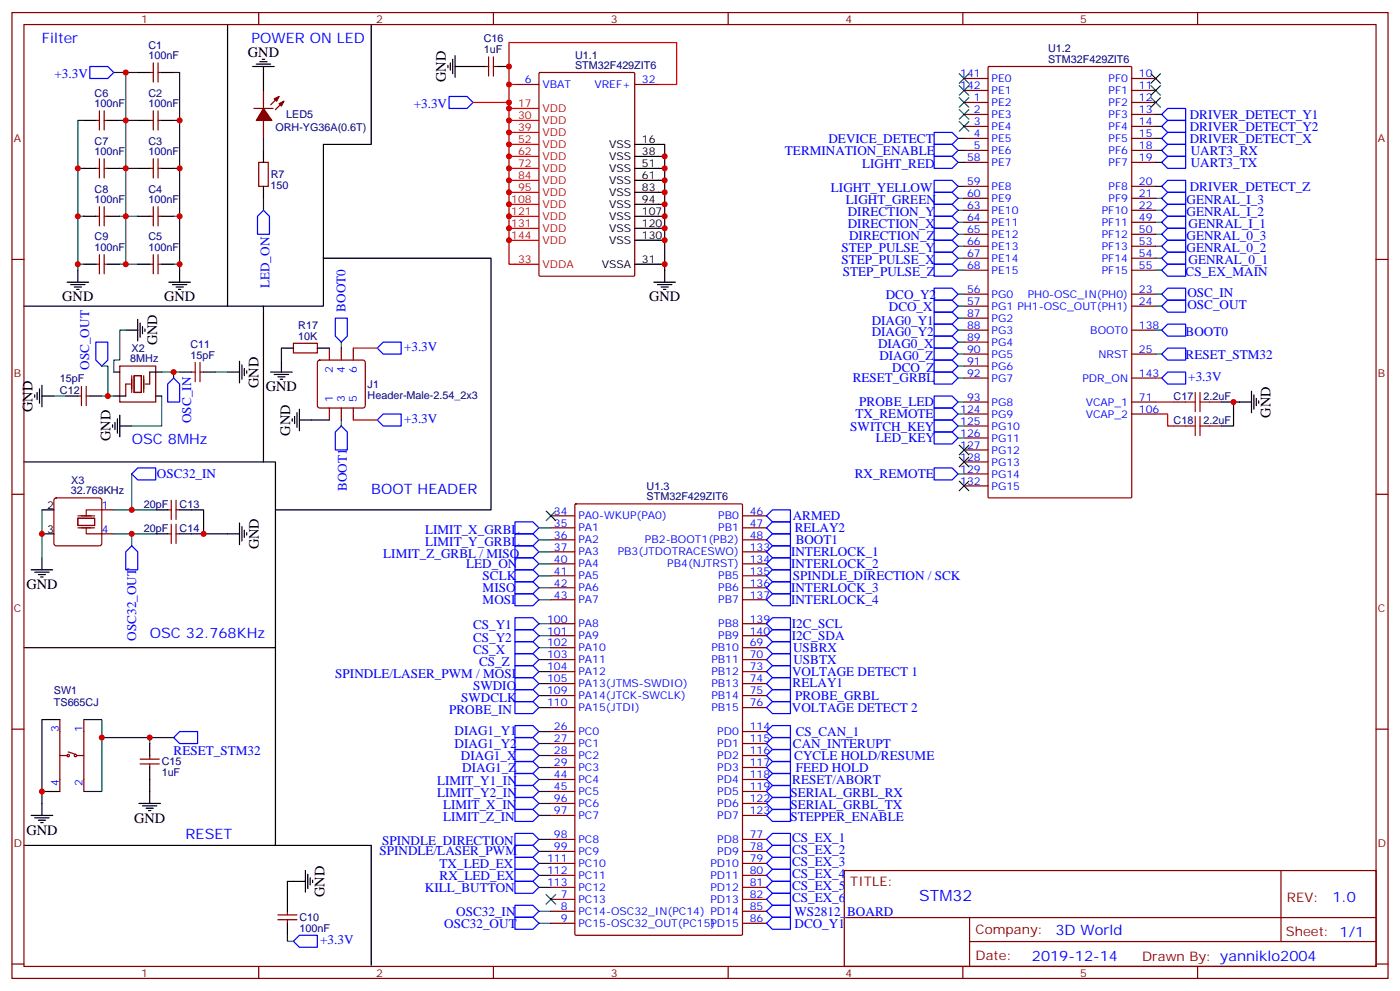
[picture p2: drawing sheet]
<svg xmlns="http://www.w3.org/2000/svg" width="412mm" height="292mm" viewBox="0 0 412 292" stroke-linecap="round" stroke-linejoin="round" font-family="sans-serif">
<g fill="none" stroke="#000" stroke-width=".35">
<path d="M67 7.2v82.9h-59.9M74.4 19.6h6.4M75.5 18.9h4.2M76.6 18.2h2.1M77.3 17.5h.7M77.6 19.6v7M109.4 7.2v35.3h-14.2v47.6h-17.6M131.9 19.2v.7M132.6 18.5v2.1M133.3 17.5v4.2M134.1 19.6h8.8M134.1 16.4v6.4"/>
<path d="M146.4 19.6h3.5M24.7 35.5h3.5M31.7 35.5h3.6M40.6 21.3h3.5M40.6 35.5h3.5M47.6 21.3h3.6M47.6 35.5h3.6M24.7 49.6h3.5M31.7 49.6h3.6M40.6 49.6h3.5M47.6 49.6h3.6M77.6 44.3v3.5"/>
<path d="M77.6 54.9v3.5M187 42.5h8.8v35.3h-8.8M187 46h8.8M187 49.6h8.8M187 53.1h8.8M187 56.6h8.8M22.9 79.6v3.5M24.7 77.8h3.5M24.7 63.7h3.5M31.7 77.8h3.6M31.7 63.7h3.6M40.6 77.8h3.5"/>
<path d="M40.6 63.7h3.5M47.6 77.8h3.6M47.6 63.7h3.6M52.9 79.6v3.5M95.2 76h49.4v74.1h-63.5M187 60.1h8.8M187 63.7h8.8M187 67.2h8.8M187 70.7h8.8M195.8 77.8v5.3M19.8 83.1h6.3M20.8 83.8h4.2"/>
<path d="M21.9 84.5h2.1M22.6 85.2h.7M37 97.2h3.6M40.6 94v6.4M41.3 95.1v4.2M42 96.1v2.1M42.7 96.8v.7M49.7 83.1h6.4M50.8 83.8h4.2M51.9 84.5h2.1M52.6 85.2h.7M67 90.1h10.6v45.9h-70.5"/>
<path d="M192.6 83.1h6.4M193.7 83.8h4.2M194.7 84.5h2.1M195.4 85.2h.7M10.2 116.2v.7M10.9 115.5v2.2M11.6 114.5v4.2M12.3 116.6h3.6M12.3 113.4v6.4M19.4 116.6h3.5M26.5 116.6h3.5M33.5 116.6h3.5"/>
<path d="M33.5 109.5h1.8M44.1 109.5h3.5M45.9 116.6h1.7M52.9 109.5h3.5M60 109.5h3.5M67 109.5h3.6M70.6 106.4v6.3M71.3 107.4v4.3M72 108.5v2.1M72.7 109.2v.7M79.7 109.5h6.4M80.8 110.2h4.2"/>
<path d="M81.8 110.9h2.2M82.5 111.7h.8M82.9 102.5h3.5M82.9 106v3.5M93.5 102.5h3.5M359.8 118.4h8.9M363.4 118.4v7h-3.6M368.7 115.2v6.3M369.4 116.2v4.3M370.1 117.3v2.1M370.8 118v.7M33.2 125.1v.7"/>
<path d="M33.9 124.4v2.1M34.6 123.3v4.2M35.3 125.4h3.5M35.3 122.2v6.4M77.6 136h3.5v54.7h-74M86.1 123.3v.7M86.8 122.6v2.1M87.5 121.5v4.3M88.2 123.6h8.8M88.2 120.5v6.3M12.3 157.2h3.6M12.3 150.1h3.6"/>
<path d="M45.9 157.2h3.5M45.9 150.1h3.5M52.9 150.1h7.1v7.1h10.6M52.9 157.2h7.1M70.6 154v6.3M71.3 155v4.3M72 156.1v2.1M72.7 156.8v.7M9.2 167.7h6.3M10.2 168.5h4.3M11.3 169.2h2.1M12 169.9h.7"/>
<path d="M12.3 164.2v3.5M81.1 190.7v58.2h-74M17.6 211.8h-5.3v21.2h5.3M44.1 218.9v3.5M12.3 233v7.1M40.9 236.5h6.4M42 237.2h4.2M43 237.9h2.2M43.7 238.7h.7M44.1 226v10.5M9.2 240.1h6.3M10.2 240.8h4.3"/>
<path d="M11.3 241.5h2.1M12 242.2h.7M81.1 248.9h28.3v35.3M90 259.5h-5.3v8.8M90 256.3v6.3M90.7 257.4v4.2M91.4 258.4v2.1M92.1 259.1v.7M84.7 271.8v3.5"/>
</g>
<g fill="none" stroke="#870000" stroke-width=".35">
<path d="M3.5 3.7h405.4v284.3h-405.4zM7.1 7.2h398.2v277.3h-398.2zM45.2 18.5v5.7M46.6 18.5v5.7M76.2 3.7v3.5M142.9 19.6h1M143.9 16.8v5.6M145.3 3.7v3.5M145.3 16.8v5.6M145.3 19.6h1.1M214.5 3.7v3.5M283.6 3.7v3.5"/>
<path d="M291.1 19.8l.3-.2h41.6l.3 .2 .1 126.4-.2 .3-41.8 .1-.3-.2zM352.8 3.7v3.5M28.2 35.5h1.1M29.3 32.6v5.7M30.7 35.5h1M30.7 32.6v5.7M44.1 21.3h1.1M44.1 35.5h1.1M45.2 32.6v5.7M46.6 32.6v5.7M46.6 21.3h1M46.6 35.5h1"/>
<path d="M74.8 31.9h5.6M77.6 26.6v5.3M77.6 35.5v5.2M82.2 28.4l-2.5 2.5M83.6 29.8l-2.5 2.5M151.7 24.9h7M158.8 21.5l.3-.2h27.5l.3 .2 .1 59.5-.2 .3h-27.7l-.3-.2zM187 24.9h7M284 30.2h7M284 33.7h7M284 37.2h7M284 23.1h7"/>
<path d="M284 26.6h7M333.4 30.2h7M333.4 33.7h7M333.4 37.2h7M333.4 23.1h7M333.4 26.6h7M28.2 49.6h1.1M29.3 46.7v5.7M30.7 49.6h1M30.7 46.7v5.7M44.1 49.6h1.1M45.2 46.7v5.7"/>
<path d="M46.6 46.7v5.7M46.6 49.6h1M76.2 47.8h2.8v7.1h-2.8zM284 40.7h7M284 44.3h7M284 47.8h7M284 54.9h7M284 58.4h7M333.4 40.7h7M333.4 44.3h7M333.4 47.8h7M333.4 54.9h7"/>
<path d="M333.4 58.4h7M3.5 76.4h3.6M28.2 63.7h1.1M28.2 77.8h1.1M29.3 60.9v5.6M29.3 75v5.6M30.7 63.7h1M30.7 77.8h1M30.7 60.9v5.6M30.7 75v5.6M44.1 63.7h1.1M44.1 77.8h1.1"/>
<path d="M45.2 60.9v5.6M45.2 75v5.6M46.6 60.9v5.6M46.6 75v5.6M46.6 63.7h1M46.6 77.8h1M284 61.9h7M284 65.4h7M284 69h7M284 72.5h7M284 76h7M284 79.6h7"/>
<path d="M333.4 61.9h7M333.4 65.4h7M333.4 69h7M333.4 72.5h7M333.4 76h7M333.4 79.6h7M405.3 76.4h3.6M284 86.6h7M284 90.1h7M284 93.7h7M284 97.2h7M333.4 86.6h7"/>
<path d="M333.4 90.1h7M333.4 97.2h7M22.9 116.6h1.1M24 113.8v5.6M25.4 113.8v5.6M25.4 116.6h1.1M35.3 107.8h10.6v10.6h-10.6zM38.5 113.1h-1.5v3.5M38.8 110.6v4.9M39.5 110.6h2.1v4.9h-2.1zM42.3 110.6v4.9M44.1 109.5v3.6h-1.4"/>
<path d="M56.4 109.5h1.1M57.5 106.7v5.7M58.9 106.7v5.7M58.9 109.5h1.1M86.4 101.1h7.1v2.8h-7.1zM93.7 106.2l.5-.2h12.7l.5 .2 .2 .5v12.7l-.2 .5-.5 .2h-12.7l-.5-.2-.2-.5v-12.7zM97 102.5v3.5M100.5 102.5v3.5M104.1 102.5v3.5M284 118.4h7M284 100.7h7M284 104.2h7"/>
<path d="M284 107.8h7M284 111.3h7M333.4 118.4h7M333.4 104.2h7M333.4 111.3h7M345.7 118.4h3.5M356.3 118.4h3.5M97 120.1v3.5M100.5 120.1v3.5M104.1 120.1v3.5M284 125.4h7M284 121.9h7"/>
<path d="M284 128.9h7M284 132.5h7M284 136h7M284 139.5h7M333.4 121.9h7M345.7 125.4h3.5M356.3 125.4h3.5M3.5 145.5h3.6M16.1 146.8l.5-.2h12.7l.5 .2 .2 .5v12.7l-.2 .5-.5 .2h-12.7l-.5-.2-.2-.5v-12.7zM30 150.1h3.5M30 157.2h3.5M49.4 150.1h1"/>
<path d="M49.4 157.2h1M50.4 147.3v5.6M50.4 154.3v5.7M51.9 150.1h1M51.9 157.2h1M51.9 147.3v5.6M51.9 154.3v5.7M162.3 151.9h7M162.3 155.4h7M162.3 158.9h7M169.4 148.5l.3-.2h48.7l.3 .2v126.5l-.2 .3h-48.8l-.3-.1zM218.7 151.9h7.1"/>
<path d="M218.7 155.4h7.1M218.7 158.9h7.1M284 143.1h7M405.3 145.5h3.6M162.3 162.5h7M162.3 166h7M162.3 169.5h7M162.3 173h7M162.3 176.6h7M218.7 162.5h7.1M218.7 166h7.1M218.7 169.5h7.1"/>
<path d="M218.7 173h7.1M218.7 176.6h7.1M162.3 190.7h7M162.3 194.2h7M162.3 197.7h7M162.3 183.6h7M162.3 187.1h7M218.7 190.7h7.1M218.7 194.2h7.1M218.7 197.7h7.1M218.7 183.6h7.1M218.7 187.1h7.1"/>
<path d="M3.5 214.7h3.6M17.6 211.8v21.2M24.7 211.8v21.2M162.3 201.3h7M162.3 204.8h7M162.3 208.3h7M162.3 215.4h7M162.3 218.9h7M218.7 201.3h7.1M218.7 204.8h7.1M218.7 208.3h7.1M218.7 215.4h7.1"/>
<path d="M218.7 218.9h7.1M405.3 214.7h3.6M17.6 222.4h2.2M20.1 221.4l2.1 .7M22.6 222.4h2.1M41.3 224.9h5.6M41.3 223.5h5.6M44.1 222.4v1.1M44.1 224.9v1.1M162.3 222.4h7M162.3 226h7M162.3 229.5h7"/>
<path d="M162.3 233h7M162.3 236.5h7M218.7 222.4h7.1M218.7 226h7.1M218.7 229.5h7.1M218.7 233h7.1M218.7 236.5h7.1M162.3 247.1h7M162.3 250.6h7M162.3 254.2h7M162.3 257.7h7M162.3 240.1h7"/>
<path d="M218.7 247.1h7.1M218.7 250.6h7.1M218.7 254.2h7.1M218.7 257.7h7.1M218.7 240.1h7.1M248.7 256.3h156.6v28.2h-156.6zM377.3 256.3v20.9M81.8 270.8h5.7M81.8 269.3h5.7M84.7 268.3v1M84.7 270.8v1M162.3 264.8h7"/>
<path d="M162.3 268.3h7M162.3 271.8h7M162.3 261.2h7M218.7 264.8h7.1M218.7 268.3h7.1M218.7 271.8h7.1M218.7 261.2h7.1M248.7 270.1h156.5M285.6 277.2h119.6M285.6 270.1v14.2M3.5 283.8h3.6M76.2 284.5v3.5"/>
<path d="M145.3 284.5v3.5M214.5 284.5v3.5M283.6 284.5v3.5M352.8 284.5v3.5M405.3 283.8h3.6"/>
<circle cx="20.1" cy="222.4" r=".35"/>
<circle cx="22.2" cy="222.4" r=".35"/>
</g>
<g fill="#870000" stroke="#870000" stroke-width=".35">
<path d="M80.8 29.1l1.4-.7-.7 1.4z"/>
<path d="M82.2 30.5l1.4-.7-.7 1.4z"/>
<path d="M77.6 31.9l2.5 3.6h-4.6z"/>
</g>
<path d="M22.9 152.6h5v2.1h-5zM22.9 151.9h5M22.9 155.4h5M25.4 155.4v1.8h4.6M30 150.1h-4.6v1.8" fill="none" stroke="#870012" stroke-width=".35"/>
<path d="M349.2 118.4h2.9M352.1 115.5v5.7M353.5 118.4h2.8M353.5 115.5v5.7M349.2 125.4h2.9M352.1 122.6v5.6M353.5 122.6v5.6M353.5 125.4h2.8" fill="none" stroke="#a10000" stroke-width=".35"/>
<g fill="none" stroke="#f00" stroke-width=".35">
<path d="M139.3 30.2h10.6M149.9 24.9v-12.4h49.4v12.4h-5.3M149.9 35.5h8.8M149.9 39h8.8M151.7 24.9h-1.8v7M158.7 31.9h-8.8v38.8h8.8M149.9 42.5h8.8M149.9 46h8.8M149.9 49.6h8.8M149.9 53.1h8.8M149.9 56.6h8.8M149.9 70.7v7.1h8.8"/>
<path d="M149.9 60.1h8.8M149.9 63.7h8.8M149.9 67.2h8.8M104.1 102.5h7M340.4 118.4h5.3M340.4 111.3h1.8M104.1 123.6h7M340.4 121.9h3.6v3.5h1.7"/>
</g>
<g fill="none" stroke="#00f" stroke-width=".35">
<path d="M26.5 19.6h5.2l1.8 1.7-1.8 1.8h-5.2zM132.3 28.4h5.3l1.7 1.8-1.7 1.7h-5.3zM275.2 39h5.3l1.7 1.7-1.7 1.8h-5.3zM342.2 37.2l1.8-1.7h5.2v3.5h-5.2zM342.2 33.7l1.8-1.8h5.2v3.6h-5.2zM275.2 46h5.3l1.7 1.8-1.7 1.8h-5.3zM275.2 56.6h5.3l1.7 1.8-1.7 1.7h-5.3zM275.2 53.1h5.3l1.7 1.8-1.7 1.7h-5.3zM275.2 42.5h5.3l1.7 1.8-1.7 1.7h-5.3zM342.2 54.9l1.8-1.8h5.2v3.5h-5.2zM342.2 40.7l1.8-1.7h5.2v3.5h-5.2zM342.2 58.4l1.8-1.8h5.2v3.5h-5.2z"/>
<path d="M342.2 44.3l1.8-1.8h5.2v3.5h-5.2zM342.2 47.8l1.8-1.8h5.2v3.6h-5.2zM77.6 61.9l1.8 1.8v5.3h-3.6v-5.3zM275.2 74.3h5.3l1.7 1.7-1.7 1.8h-5.3zM275.2 70.7h5.3l1.7 1.8-1.7 1.8h-5.3zM275.2 77.8h5.3l1.7 1.8-1.7 1.7h-5.3zM275.2 63.7h5.3l1.7 1.7-1.7 1.8h-5.3zM275.2 60.1h5.3l1.7 1.8-1.7 1.8h-5.3zM275.2 67.2h5.3l1.7 1.8-1.7 1.7h-5.3zM342.2 61.9l1.8-1.8h5.2v3.6h-5.2zM342.2 65.4l1.8-1.7h5.2v3.5h-5.2zM342.2 76l1.8-1.7h5.2v3.5h-5.2z"/>
<path d="M342.2 72.5l1.8-1.8h5.2v3.6h-5.2zM342.2 69l1.8-1.8h5.2v3.5h-5.2zM342.2 79.6l1.8-1.8h5.2v3.5h-5.2zM98.8 93.7h3.5v5.3l-1.8 1.7-1.7-1.7zM275.2 88.4h5.3l1.7 1.7-1.7 1.8h-5.3zM275.2 84.8h5.3l1.7 1.8-1.7 1.8h-5.3zM275.2 91.9h5.3l1.7 1.8-1.7 1.7h-5.3zM275.2 95.4h5.3l1.7 1.8-1.7 1.8h-5.3zM275.2 99h5.3l1.7 1.7-1.7 1.8h-5.3zM342.2 90.1l1.8-1.7h5.2v3.5h-5.2zM342.2 86.6l1.8-1.8h5.2v3.6h-5.2zM342.2 97.2l1.8-1.8h5.2v3.6h-5.2z"/>
<path d="M28.2 100.7h3.5v5.3l-1.7 1.8-1.8-1.8zM51.2 111.3l1.7 1.8v5.3h-3.5v-5.3zM111.1 102.5l1.8-1.8h5.3v3.5h-5.3zM275.2 106h5.3l1.7 1.8-1.7 1.7h-5.3zM275.2 102.5h5.3l1.7 1.7-1.7 1.8h-5.3zM275.2 109.5h5.3l1.7 1.8-1.7 1.8h-5.3zM275.2 116.6h5.3l1.7 1.8-1.7 1.7h-5.3zM342.2 104.2l1.8-1.7h5.2v3.5h-5.2zM342.2 111.3l1.8-1.8h5.2v3.6h-5.2zM38.8 139.5l1.8-1.7h5.3v3.5h-5.3zM100.5 125.4l1.8 1.8v5.3h-3.5v-5.3zM111.1 123.6l1.8-1.7h5.3v3.5h-5.3z"/>
<path d="M275.2 137.8h5.3l1.7 1.7-1.7 1.8h-5.3zM275.2 120.1h5.3l1.7 1.8-1.7 1.7h-5.3zM275.2 123.6h5.3l1.7 1.8-1.7 1.8h-5.3zM275.2 127.2h5.3l1.7 1.7-1.7 1.8h-5.3zM151.7 153.6h5.3l1.7 1.8-1.7 1.8h-5.3zM151.7 157.2h5.3l1.7 1.7-1.7 1.8h-5.3zM225.8 151.9l1.7-1.8h5.3v3.5h-5.3zM225.8 155.4l1.7-1.8h5.3v3.6h-5.3zM225.8 158.9l1.7-1.7h5.3v3.5h-5.3zM38.8 160.7l1.8 1.8v5.2h-3.6v-5.2zM151.7 164.2h5.3l1.7 1.8-1.7 1.7h-5.3zM151.7 167.7h5.3l1.7 1.8-1.7 1.8h-5.3z"/>
<path d="M151.7 171.3h5.3l1.7 1.7-1.7 1.8h-5.3zM151.7 174.8h5.3l1.7 1.8-1.7 1.7h-5.3zM151.7 160.7h5.3l1.7 1.8-1.7 1.7h-5.3zM225.8 169.5l1.7-1.8h5.3v3.6h-5.3zM225.8 162.5l1.7-1.8h5.3v3.5h-5.3zM225.8 166l1.7-1.8h5.3v3.5h-5.3zM225.8 173l1.7-1.7h5.3v3.5h-5.3zM225.8 176.6l1.7-1.8h5.3v3.5h-5.3zM151.7 199.5h5.3l1.7 1.8-1.7 1.7h-5.3zM151.7 192.4h5.3l1.7 1.8-1.7 1.8h-5.3zM151.7 188.9h5.3l1.7 1.8-1.7 1.7h-5.3zM151.7 185.4h5.3l1.7 1.7-1.7 1.8h-5.3z"/>
<path d="M151.7 181.9h5.3l1.7 1.7-1.7 1.8h-5.3zM151.7 196h5.3l1.7 1.7-1.7 1.8h-5.3zM225.8 190.7l1.7-1.8h5.3v3.5h-5.3zM225.8 194.2l1.7-1.8h5.3v3.6h-5.3zM225.8 183.6l1.7-1.7h5.3v3.5h-5.3zM225.8 197.7l1.7-1.7h5.3v3.5h-5.3zM227.5 185.4h5.3v3.5h-5.3l-1.7-1.8zM51.2 217.1l1.7-1.7h5.3v3.5h-5.3zM151.7 206.6h5.3l1.7 1.7-1.7 1.8h-5.3zM151.7 203h5.3l1.7 1.8-1.7 1.8h-5.3zM151.7 217.1h5.3l1.7 1.8-1.7 1.8h-5.3zM151.7 213.6h5.3l1.7 1.8-1.7 1.7h-5.3z"/>
<path d="M225.8 215.4l1.7-1.8h5.3v3.5h-5.3zM225.8 204.8l1.7-1.8h5.3v3.6h-5.3zM225.8 208.3l1.7-1.7h5.3v3.5h-5.3zM225.8 201.3l1.7-1.8h5.3v3.5h-5.3zM227.5 217.1h5.3v3.6h-5.3l-1.7-1.8zM151.7 234.8h5.3l1.7 1.7-1.7 1.8h-5.3zM151.7 227.7h5.3l1.7 1.8-1.7 1.7h-5.3zM151.7 231.2h5.3l1.7 1.8-1.7 1.8h-5.3zM151.7 238.3h5.3l1.7 1.8-1.7 1.7h-5.3zM151.7 224.2h5.3l1.7 1.8-1.7 1.7h-5.3zM151.7 220.7h5.3l1.7 1.7-1.7 1.8h-5.3zM225.8 236.5l1.7-1.7h5.3v3.5h-5.3z"/>
<path d="M225.8 233l1.7-1.8h5.3v3.6h-5.3zM225.8 222.4l1.7-1.7h5.3v3.5h-5.3zM225.8 226l1.7-1.8h5.3v3.5h-5.3zM225.8 229.5l1.7-1.8h5.3v3.5h-5.3zM151.7 245.4h5.3l1.7 1.7-1.7 1.8h-5.3zM151.7 248.9h5.3l1.7 1.7-1.7 1.8h-5.3zM151.7 252.4h5.3l1.7 1.8-1.7 1.7h-5.3zM151.7 255.9h5.3l1.7 1.8-1.7 1.8h-5.3zM151.7 259.5h5.3l1.7 1.7-1.7 1.8h-5.3zM225.8 257.7l1.7-1.8h5.3v3.6h-5.3zM225.8 254.2l1.7-1.8h5.3v3.5h-5.3zM225.8 247.1l1.7-1.7h5.3v3.5h-5.3z"/>
<path d="M225.8 240.1l1.7-1.8h5.3v3.5h-5.3zM227.5 248.9h5.3v3.5h-5.3l-1.7-1.8zM86.4 277.1l1.8-1.8h5.3v3.6h-5.3zM151.7 270.1h5.3l1.7 1.7-1.7 1.8h-5.3zM151.7 266.5h5.3l1.7 1.8-1.7 1.8h-5.3zM225.8 271.8l1.7-1.7h5.3v3.5h-5.3zM225.8 268.3l1.7-1.8h5.3v3.6h-5.3zM225.8 264.8l1.7-1.8h5.3v3.5h-5.3zM225.8 261.2l1.7-1.7h5.3v3.5h-5.3z"/>
</g>
<g fill="none" stroke="#008700" stroke-width=".35">
<path d="M24.7 35.5h-1.8v44.1M33.5 21.3h7.1M35.3 35.5h1.7v14.1h3.6M37 21.3v14.2h3.6M51.2 21.3h1.7v58.3M51.2 35.5h1.7M340.4 37.2h1.8M340.4 33.7h1.8M22.9 49.6h1.8M35.3 49.6h1.7v14.1h3.6M51.2 49.6h1.7M77.6 40.7v3.6"/>
<path d="M77.6 58.4v3.5M282.2 54.9h1.8M282.2 40.7h1.8M282.2 58.4h1.8M282.2 47.8h1.8M282.2 44.3h1.8M340.4 54.9h1.8M340.4 40.7h1.8M340.4 58.4h1.8M340.4 47.8h1.8M340.4 44.3h1.8M22.9 63.7h1.8"/>
<path d="M22.9 77.8h1.8M35.3 63.7h1.7v14.1h3.6M35.3 77.8h1.7M51.2 63.7h1.7M51.2 77.8h1.7M282.2 65.4h1.8M282.2 61.9h1.8M282.2 76h1.8M282.2 72.5h1.8M282.2 69h1.8M282.2 79.6h1.8M340.4 65.4h1.8"/>
<path d="M340.4 61.9h1.8M340.4 76h1.8M340.4 72.5h1.8M340.4 69h1.8M340.4 79.6h1.8M37 97.2h-1.7v8.8h-1.8v3.5M282.2 86.6h1.8M282.2 90.1h1.8M282.2 97.2h1.8M282.2 93.7h1.8M340.4 86.6h1.8M340.4 90.1h1.8"/>
<path d="M340.4 97.2h1.8M15.9 116.6h3.5M30 107.8h1.7v8.8M30 116.6h3.5M47.6 116.6v8.8h-8.8M47.6 109.5h5.3M51.2 109.5v1.8M63.5 109.5h3.5M82.9 102.5v3.5M100.5 100.7v1.8M282.2 107.8h1.8M282.2 104.2h1.8"/>
<path d="M282.2 100.7h1.8M282.2 111.3h1.8M282.2 118.4h1.8M340.4 104.2h1.8M38.8 139.5v10.6M100.5 123.6v1.8M282.2 139.5h1.8M282.2 121.9h1.8M282.2 125.4h1.8M282.2 128.9h1.8M12.3 150.1v14.1M33.5 157.2h12.4"/>
<path d="M33.5 150.1h12.4M38.8 157.2v3.5M158.7 158.9h3.6M158.7 155.4h3.6M158.7 162.5h3.6M158.7 166h3.6M158.7 169.5h3.6M158.7 173h3.6M158.7 176.6h3.6M158.7 197.7h3.6M158.7 194.2h3.6M158.7 190.7h3.6"/>
<path d="M158.7 187.1h3.6M158.7 183.6h3.6M24.7 211.8h5.3v21.2h-5.3M30 217.1h14.1v1.8M44.1 217.1h7.1M158.7 208.3h3.6M158.7 218.9h3.6M158.7 215.4h3.6M158.7 204.8h3.6M158.7 201.3h3.6M158.7 236.5h3.6M158.7 233h3.6"/>
<path d="M158.7 229.5h3.6M158.7 226h3.6M158.7 222.4h3.6M158.7 240.1h3.6M158.7 247.1h3.6M158.7 250.6h3.6M158.7 254.2h3.6M158.7 257.7h3.6M84.7 275.3v1.8h1.7M158.7 271.8h3.6M158.7 268.3h3.6M158.7 261.2h3.6"/>
</g>
<g fill="#c00">
<circle cx="22.9" cy="77.8" r=".88"/>
<circle cx="22.9" cy="49.6" r=".88"/>
<circle cx="37" cy="77.8" r=".88"/>
<circle cx="52.9" cy="63.7" r=".88"/>
<circle cx="52.9" cy="35.5" r=".88"/>
<circle cx="149.9" cy="19.6" r=".88"/>
<circle cx="60" cy="157.2" r=".88"/>
<circle cx="12.3" cy="157.2" r=".88"/>
<circle cx="51.2" cy="109.5" r=".88"/>
<circle cx="31.8" cy="116.6" r=".88"/>
<circle cx="363.4" cy="118.4" r=".88"/>
<circle cx="149.9" cy="30.2" r=".88"/>
<circle cx="195.8" cy="49.6" r=".88"/>
<circle cx="195.8" cy="56.6" r=".88"/>
<circle cx="195.8" cy="67.2" r=".88"/>
<circle cx="149.9" cy="31.9" r=".88"/>
<circle cx="149.9" cy="35.5" r=".88"/>
<circle cx="149.9" cy="39" r=".88"/>
<circle cx="149.9" cy="42.5" r=".88"/>
<circle cx="149.9" cy="46" r=".88"/>
<circle cx="149.9" cy="49.6" r=".88"/>
<circle cx="149.9" cy="53.1" r=".88"/>
<circle cx="149.9" cy="56.6" r=".88"/>
<circle cx="149.9" cy="60.1" r=".88"/>
<circle cx="149.9" cy="63.7" r=".88"/>
<circle cx="149.9" cy="67.2" r=".88"/>
<circle cx="44.1" cy="217.1" r=".88"/>
<circle cx="12.3" cy="233" r=".88"/>
<circle cx="38.8" cy="150.1" r=".88"/>
<circle cx="37" cy="63.7" r=".88"/>
<circle cx="37" cy="35.5" r=".88"/>
<circle cx="37" cy="21.3" r=".88"/>
<circle cx="37" cy="49.6" r=".88"/>
<circle cx="38.8" cy="157.2" r=".88"/>
<circle cx="30" cy="217.1" r=".88"/>
<circle cx="149.9" cy="70.7" r=".88"/>
<circle cx="149.9" cy="24.9" r=".88"/>
<circle cx="195.8" cy="70.7" r=".88"/>
<circle cx="195.8" cy="63.7" r=".88"/>
<circle cx="195.8" cy="60.1" r=".88"/>
<circle cx="195.8" cy="53.1" r=".88"/>
<circle cx="195.8" cy="46" r=".88"/>
<circle cx="195.8" cy="77.8" r=".88"/>
<circle cx="52.9" cy="49.6" r=".88"/>
<circle cx="52.9" cy="77.8" r=".88"/>
<circle cx="22.9" cy="63.7" r=".88"/>
</g>
<g fill="#c00" stroke="#008700" stroke-width=".35">
<path d="M160.9 150.5l2.8 2.8zM163.7 150.5l-2.8 2.8z"/>
<path d="M339 28.8l2.8 2.8zM341.8 28.8l-2.8 2.8z"/>
<path d="M339 25.2l2.8 2.8zM341.8 25.2l-2.8 2.8z"/>
<path d="M339 21.7l2.8 2.8zM341.8 21.7l-2.8 2.8z"/>
<path d="M282.6 35.8l2.8 2.8zM285.4 35.8l-2.8 2.8z"/>
<path d="M282.6 134.6l2.8 2.8zM285.4 134.6l-2.8 2.8z"/>
<path d="M282.6 141.6l2.8 2.9zM285.4 141.6l-2.8 2.9z"/>
<path d="M160.9 263.3l2.8 2.9zM163.7 263.3l-2.8 2.9z"/>
<path d="M282.6 131.1l2.8 2.8zM285.4 131.1l-2.8 2.8z"/>
<path d="M282.6 21.7l2.8 2.8zM285.4 21.7l-2.8 2.8z"/>
<path d="M282.6 25.2l2.8 2.8zM285.4 25.2l-2.8 2.8z"/>
<path d="M282.6 28.8l2.8 2.8zM285.4 28.8l-2.8 2.8z"/>
<path d="M282.6 32.3l2.8 2.8zM285.4 32.3l-2.8 2.8z"/>
</g>
<text font-size="4.6" fill="#00f" x="270.8" y="265.3">STM32</text>
<g font-size="4.2" fill="#00f">
<text x="12.3" y="12.5">Filter</text>
<text x="74.1" y="12.5">POWER ON LED</text>
<text x="38.8" y="130.7">OSC 8MHz</text>
<text x="109.4" y="145.6">BOOT HEADER</text>
<text x="44.1" y="187.9">OSC 32.768KHz</text>
<text x="54.7" y="247.1">RESET</text>
<text x="392.5" y="265.6">1.0</text>
<text x="310.9" y="275.1">3D World</text>
<text x="304" y="282.9">2019-12-14</text>
</g>
<g font-size="4.2">
<text x="73" y="16.8">GND</text>
<text x="131.3" y="24.2" transform="rotate(-90 131.3 24.2)">GND</text>
<text x="18.3" y="88.7">GND</text>
<text x="48.3" y="88.7">GND</text>
<text x="191.2" y="88.7">GND</text>
<text x="46.3" y="101.6" transform="rotate(-90 46.3 101.6)">GND</text>
<text x="76.1" y="114.2" transform="rotate(-90 76.1 114.2)">GND</text>
<text x="78.3" y="115.1">GND</text>
<text x="9.5" y="121.3" transform="rotate(-90 9.5 121.3)">GND</text>
<text x="374.3" y="122.9" transform="rotate(-90 374.3 122.9)">GND</text>
<text x="32.6" y="129.9" transform="rotate(-90 32.6 129.9)">GND</text>
<text x="85.4" y="128.2" transform="rotate(-90 85.4 128.2)">GND</text>
<text x="76.2" y="161.7" transform="rotate(-90 76.2 161.7)">GND</text>
<text x="7.8" y="173.4">GND</text>
<text x="7.8" y="245.7">GND</text>
<text x="39.5" y="242.2">GND</text>
<text x="95.6" y="264.1" transform="rotate(-90 95.6 264.1)">GND</text>
</g>
<g font-size="3.9" fill="#00f">
<text x="16" y="23.1">+3.3V</text>
<text x="121.9" y="31.9">+3.3V</text>
<text x="350.5" y="34.9">DRIVER_DETECT_Y1</text>
<text x="350.5" y="38.5">DRIVER_DETECT_Y2</text>
<text x="231.2" y="45.6">TERMINATION_ENABLE</text>
<text x="244" y="42">DEVICE_DETECT</text>
<text x="350.5" y="42">DRIVER_DETECT_X</text>
<text x="350.8" y="45.5">UART3_RX</text>
<text x="254" y="49.6">LIGHT_RED</text>
<text x="350.8" y="49.1">UART3_TX</text>
<text x="244.8" y="56.6">LIGHT_YELLOW</text>
<text x="349.5" y="60">GENRAL_I_3</text>
<text x="350.5" y="56.1">DRIVER_DETECT_Z</text>
<text x="249.2" y="60.1">LIGHT_GREEN</text>
<text x="249.7" y="63.7">DIRECTION_Y</text>
<text x="349.5" y="63.5">GENRAL_I_2</text>
<text x="249.7" y="67.3">DIRECTION_X</text>
<text x="250.1" y="70.8">DIRECTION_Z</text>
<text x="349.5" y="70.5">GENRAL_0_3</text>
<text x="350.1" y="67.1">GENRAL_I_1</text>
<text x="247.8" y="77.8">STEP_PULSE_X</text>
<text x="247.8" y="74.3">STEP_PULSE_Y</text>
<text x="349.5" y="74.1">GENRAL_0_2</text>
<text x="350.1" y="77.7">GENRAL_0_1</text>
<text x="248.2" y="81.4">STEP_PULSE_Z</text>
<text x="349.2" y="81.3">CS_EX_MAIN</text>
<text x="79.4" y="84.8" transform="rotate(-90 79.4 84.8)">LED_ON</text>
<text x="260.9" y="87.9">DCO_Y2</text>
<text x="349.8" y="87.3">OSC_IN</text>
<text x="101.8" y="91.8" transform="rotate(-90 101.8 91.8)">BOOT0</text>
<text x="256.8" y="95.5">DIAG0_Y1</text>
<text x="261.8" y="91.4">DCO_X</text>
<text x="349.8" y="90.9">OSC_OUT</text>
<text x="256.8" y="99.1">DIAG0_Y2</text>
<text x="349.2" y="99">BOOT0</text>
<text x="119" y="103.3">+3.3V</text>
<text x="258.6" y="102.6">DIAG0_X</text>
<text x="259" y="106.1">DIAG0_Z</text>
<text x="349.2" y="105.8">RESET_STM32</text>
<text x="26.3" y="108.8" transform="rotate(-90 26.3 108.8)">OSC_OUT</text>
<text x="251.2" y="112.4">RESET_GRBL</text>
<text x="262.8" y="109.5">DCO_Z</text>
<text x="350" y="112.1">+3.3V</text>
<text x="253.1" y="119.6">PROBE_LED</text>
<text x="56.3" y="124.5" transform="rotate(-90 56.3 124.5)">OSC_IN</text>
<text x="119" y="124.4">+3.3V</text>
<text x="252" y="123.1">TX_REMOTE</text>
<text x="250.5" y="127">SWITCH_KEY</text>
<text x="258" y="130.2">LED_KEY</text>
<text x="46.2" y="140.8">OSC32_IN</text>
<text x="251.8" y="140.8">RX_REMOTE</text>
<text x="102.2" y="144.6" transform="rotate(-90 102.2 144.6)">BOOT1</text>
<text x="233.5" y="153.2">ARMED</text>
<text x="125.2" y="157.2">LIMIT_X_GRBL</text>
<text x="125.2" y="160.7">LIMIT_Y_GRBL</text>
<text x="234.1" y="156.7">RELAY2</text>
<text x="234.4" y="160.2">BOOT1</text>
<text x="112.9" y="164.2">LIMIT_Z_GRBL / MISO</text>
<text x="137.3" y="167.2">LED_ON</text>
<text x="233" y="163.8">INTERLOCK_1</text>
<text x="233" y="167.3">INTERLOCK_2</text>
<text x="142.2" y="170.8">SCLK</text>
<text x="233.6" y="170.8">SPINDLE_DIRECTION / SCK</text>
<text x="142.2" y="174.3">MISO</text>
<text x="142.2" y="177.8">MOSI</text>
<text x="233" y="174.4">INTERLOCK_3</text>
<text x="233" y="177.9">INTERLOCK_4</text>
<text x="139.3" y="185.2">CS_Y1</text>
<text x="233.3" y="184.9">I2C_SCL</text>
<text x="40.1" y="188.6" transform="rotate(-90 40.1 188.6)">OSC32_OUT</text>
<text x="139.3" y="188.9">CS_Y2</text>
<text x="233.3" y="188.4">I2C_SDA</text>
<text x="233.6" y="191.9">USBRX</text>
<text x="139.3" y="192.4">CS_X</text>
<text x="141.1" y="196">CS_Z</text>
<text x="233.7" y="195.5">USBTX</text>
<text x="98.8" y="199.5">SPINDLE/LASER_PWM / MOSI</text>
<text x="139.3" y="203">SWDIO</text>
<text x="233.3" y="198.9">VOLTAGE DETECT 1</text>
<text x="233.5" y="202.1">RELAY1</text>
<text x="135.8" y="206.6">SWDCLK</text>
<text x="233.3" y="209.5">VOLTAGE DETECT 2</text>
<text x="234.2" y="206.2">PROBE_GRBL</text>
<text x="132.3" y="210.1">PROBE_IN</text>
<text x="133.9" y="220.3">DIAG1_Y2</text>
<text x="133.9" y="216.4">DIAG1_Y1</text>
<text x="233.6" y="220.2">CAN_INTERUPT</text>
<text x="234.4" y="216.6">CS_CAN_1</text>
<text x="51.2" y="222.3">RESET_STM32</text>
<text x="135.8" y="223.8">DIAG1_X</text>
<text x="136.2" y="227.3">DIAG1_Z</text>
<text x="234" y="223.7">CYCLE HOLD/RESUME</text>
<text x="234.4" y="227.2">FEED HOLD</text>
<text x="128.8" y="231.2">LIMIT_Y1_IN</text>
<text x="233.4" y="230.8">RESET/ABORT</text>
<text x="128.8" y="234.8">LIMIT_Y2_IN</text>
<text x="130.5" y="238.3">LIMIT_X_IN</text>
<text x="232.8" y="238.3">SERIAL_GRBL_TX</text>
<text x="232.8" y="234.8">SERIAL_GRBL_RX</text>
<text x="130.5" y="241.8">LIMIT_Z_IN</text>
<text x="232.8" y="241.8">STEPPER_ENABLE</text>
<text x="111.8" y="251.9">SPINDLE/LASER_PWM</text>
<text x="112.5" y="248.9">SPINDLE_DIRECTION</text>
<text x="233.3" y="251.5">CS_EX_2</text>
<text x="233.3" y="248">CS_EX_1</text>
<text x="129.5" y="255.4">TX_LED_EX</text>
<text x="233.3" y="255">CS_EX_3</text>
<text x="125.1" y="262.5">KILL_BUTTON</text>
<text x="129.5" y="259">RX_LED_EX</text>
<text x="233.3" y="262.1">CS_EX_5</text>
<text x="233.3" y="258.6">CS_EX_4</text>
<text x="134.4" y="269.7">OSC32_IN</text>
<text x="233.3" y="265.6">CS_EX_6</text>
<text x="234" y="269.5">WS2812_BOARD</text>
<text x="130.9" y="273.1">OSC32_OUT</text>
<text x="234" y="273.1">DCO_Y1</text>
<text x="94.3" y="277.9">+3.3V</text>
</g>
<g font-size="3.9" fill="#800">
<text x="250.5" y="260.9">TITLE:</text>
<text x="379.1" y="265.6">REV:</text>
<text x="287.4" y="275.1">Company:</text>
<text x="378.7" y="275.7">Sheet: 1/1</text>
<text x="287.4" y="282.8">Date:</text>
<text x="336.4" y="282.8">Drawn By: yanniklo2004</text>
</g>
<g font-size="3.2" fill="#800">
<text x="41.6" y="6.7">1</text>
<text x="110.8" y="6.7">2</text>
<text x="179.9" y="6.7">3</text>
<text x="249.1" y="6.7">4</text>
<text x="318.2" y="6.7">5</text>
<text x="4.1" y="41.8">A</text>
<text x="405.9" y="41.8">A</text>
<text x="4.1" y="110.9">B</text>
<text x="405.9" y="110.9">B</text>
<text x="4.1" y="180.1">C</text>
<text x="405.9" y="180.1">C</text>
<text x="4.1" y="249.2">D</text>
<text x="405.9" y="249.2">D</text>
<text x="41.6" y="287.5">1</text>
<text x="110.8" y="287.5">2</text>
<text x="179.9" y="287.5">3</text>
<text x="249.1" y="287.5">4</text>
<text x="318.2" y="287.5">5</text>
</g>
<g font-size="3.2" fill="#000080">
<text x="43.8" y="17.5">100nF</text>
<text x="43.8" y="14.3">C1</text>
<text x="142.5" y="15.7">1uF</text>
<text x="142.5" y="12.5">C16</text>
<text x="169.4" y="17.3">U1.1</text>
<text x="308.7" y="15.3">U1.2</text>
<text x="169.4" y="20.3">STM32F429ZIT6</text>
<text x="308.7" y="18.5">STM32F429ZIT6</text>
<text x="27.9" y="28.5">C6</text>
<text x="43.8" y="28.5">C2</text>
<text x="27.9" y="31.6">100nF</text>
<text x="43.8" y="31.6">100nF</text>
<text x="84.3" y="34.9">LED5</text>
<text x="81.1" y="38.5">ORH-YG36A(0.6T)</text>
<text x="27.9" y="45.7">100nF</text>
<text x="27.9" y="42.6">C7</text>
<text x="43.8" y="45.7">100nF</text>
<text x="43.8" y="42.6">C3</text>
<text x="79.7" y="52.5">R7</text>
<text x="27.9" y="59.8">100nF</text>
<text x="27.9" y="56.7">C8</text>
<text x="43.8" y="59.8">100nF</text>
<text x="43.8" y="56.7">C4</text>
<text x="79.7" y="55.6">150</text>
<text x="27.9" y="70.8">C9</text>
<text x="43.8" y="70.8">C5</text>
<text x="27.9" y="73.9">100nF</text>
<text x="43.8" y="73.9">100nF</text>
<text x="87.9" y="100">10K</text>
<text x="87.9" y="96.9">R17</text>
<text x="38.4" y="106.7">8MHz</text>
<text x="38.7" y="103.5">X2</text>
<text x="56.1" y="105.7">15pF</text>
<text x="56.1" y="102.4">C11</text>
<text x="17.6" y="112.5">15pF</text>
<text x="17.6" y="116">C12</text>
<text x="108.3" y="117.4">Header-Male-2.54_2x3</text>
<text x="108.3" y="114.2">J1</text>
<text x="345.7" y="117.8">C17</text>
<text x="354.5" y="117.8">2.2uF</text>
<text x="345.7" y="124.9">C18</text>
<text x="354.5" y="124.9">2.2uF</text>
<text x="21" y="142.4">X3</text>
<text x="20.9" y="145.5">32.768KHz</text>
<text x="42.3" y="149.5">20pF</text>
<text x="52.9" y="149.5">C13</text>
<text x="190.5" y="147.3">STM32F429ZIT6</text>
<text x="190.5" y="144.3">U1.3</text>
<text x="42.3" y="156.6">20pF</text>
<text x="52.9" y="156.6">C14</text>
<text x="15.9" y="207.8">TS665CJ</text>
<text x="15.9" y="204.3">SW1</text>
<text x="47.6" y="225.3">C15</text>
<text x="47.6" y="228.5">1uF</text>
<text x="88.2" y="274.4">100nF</text>
<text x="88.2" y="271.2">C10</text>
</g>
<g font-size="3.2" fill="#00f">
<text x="282.9" y="22.8">141</text>
<text x="335.5" y="22.8">10</text>
<text x="154.6" y="24.5">6</text>
<text x="159.8" y="25.9">VBAT</text>
<text x="175.1" y="25.9">VREF+</text>
<text x="189.1" y="24.5">32</text>
<text x="282.9" y="26.3">142</text>
<text x="286.9" y="29.8">1</text>
<text x="292.1" y="24.2">PE0</text>
<text x="292.1" y="27.7">PE1</text>
<text x="326.6" y="24.2">PF0</text>
<text x="326.6" y="27.7">PF1</text>
<text x="335.5" y="26.3">11</text>
<text x="335.5" y="29.8">12</text>
<text x="286.9" y="33.3">2</text>
<text x="292.1" y="31.2">PE2</text>
<text x="292.1" y="34.7">PE3</text>
<text x="326.6" y="31.2">PF2</text>
<text x="326.6" y="34.7">PF3</text>
<text x="335.5" y="33.3">13</text>
<text x="286.9" y="36.9">3</text>
<text x="286.9" y="40.4">4</text>
<text x="292.1" y="38.3">PE4</text>
<text x="292.1" y="41.8">PE5</text>
<text x="326.6" y="38.3">PF4</text>
<text x="326.6" y="41.8">PF5</text>
<text x="335.5" y="36.9">14</text>
<text x="335.5" y="40.4">15</text>
<text x="284.9" y="47.4">58</text>
<text x="286.9" y="43.9">5</text>
<text x="292.1" y="45.3">PE6</text>
<text x="326.6" y="45.3">PF6</text>
<text x="335.5" y="43.9">18</text>
<text x="335.5" y="47.4">19</text>
<text x="292.1" y="48.9">PE7</text>
<text x="326.6" y="48.9">PF7</text>
<text x="284.9" y="54.5">59</text>
<text x="284.9" y="58">60</text>
<text x="292.1" y="55.9">PE8</text>
<text x="292.1" y="59.4">PE9</text>
<text x="326.6" y="55.9">PF8</text>
<text x="326.6" y="59.4">PF9</text>
<text x="335.5" y="54.5">20</text>
<text x="335.5" y="58">21</text>
<text x="284.9" y="61.6">63</text>
<text x="284.9" y="65.1">64</text>
<text x="292.1" y="63">PE10</text>
<text x="324.5" y="63">PF10</text>
<text x="335.5" y="61.6">22</text>
<text x="335.5" y="65.1">49</text>
<text x="284.9" y="68.6">65</text>
<text x="292.1" y="66.5">PE11</text>
<text x="292.1" y="70">PE12</text>
<text x="324.5" y="66.5">PF11</text>
<text x="324.5" y="70">PF12</text>
<text x="335.5" y="68.6">50</text>
<text x="284.9" y="72.1">66</text>
<text x="284.9" y="75.7">67</text>
<text x="292.1" y="73.6">PE13</text>
<text x="292.1" y="77.1">PE14</text>
<text x="324.5" y="73.6">PF13</text>
<text x="324.5" y="77.1">PF14</text>
<text x="335.5" y="72.1">53</text>
<text x="335.5" y="75.7">54</text>
<text x="284.9" y="79.2">68</text>
<text x="292.1" y="80.6">PE15</text>
<text x="324.5" y="80.6">PF15</text>
<text x="335.5" y="79.2">55</text>
<text x="284.9" y="86.3">56</text>
<text x="284.9" y="89.8">57</text>
<text x="292.1" y="87.7">PG0</text>
<text x="302.8" y="87.7">PH0-OSC_IN(PH0)</text>
<text x="335.5" y="86.3">23</text>
<text x="335.5" y="89.8">24</text>
<text x="284.9" y="93.3">87</text>
<text x="292.1" y="91.2">PG1 PH1-OSC_OUT(PH1)</text>
<text x="292.1" y="94.7">PG2</text>
<text x="284.9" y="96.8">88</text>
<text x="284.9" y="100.4">89</text>
<text x="292.1" y="98.2">PG3</text>
<text x="292.1" y="101.8">PG4</text>
<text x="321.2" y="98.2">BOOT0</text>
<text x="335.5" y="96.8">138</text>
<text x="284.9" y="103.9">90</text>
<text x="284.9" y="107.4">91</text>
<text x="292.1" y="105.3">PG5</text>
<text x="323.6" y="105.3">NRST</text>
<text x="335.5" y="103.9">25</text>
<text x="98.1" y="109.8" transform="rotate(-90 98.1 109.8)">2</text>
<text x="101.6" y="109.8" transform="rotate(-90 101.6 109.8)">4</text>
<text x="105.1" y="109.8" transform="rotate(-90 105.1 109.8)">6</text>
<text x="284.9" y="110.9">92</text>
<text x="292.1" y="108.8">PG6</text>
<text x="292.1" y="112.4">PG7</text>
<text x="318.9" y="112.4">PDR_ON</text>
<text x="335.5" y="110.9">143</text>
<text x="98.1" y="118.4" transform="rotate(-90 98.1 118.4)">1</text>
<text x="101.6" y="118.4" transform="rotate(-90 101.6 118.4)">3</text>
<text x="105.1" y="118.4" transform="rotate(-90 105.1 118.4)">5</text>
<text x="284.9" y="118">93</text>
<text x="292.1" y="119.4">PG8</text>
<text x="319.8" y="119.4">VCAP_1</text>
<text x="335.5" y="118">71</text>
<text x="282.9" y="121.5">124</text>
<text x="282.9" y="125.1">125</text>
<text x="292.1" y="122.9">PG9</text>
<text x="319.8" y="122.9">VCAP_2</text>
<text x="335.5" y="121.5">106</text>
<text x="282.9" y="128.6">126</text>
<text x="292.1" y="126.5">PG10</text>
<text x="292.1" y="130">PG11</text>
<text x="282.9" y="132.1">127</text>
<text x="282.9" y="135.6">128</text>
<text x="292.1" y="133.5">PG12</text>
<text x="292.1" y="137.1">PG13</text>
<text x="282.9" y="139.2">129</text>
<text x="282.9" y="142.7">132</text>
<text x="292.1" y="140.6">PG14</text>
<text x="30" y="149.8">1</text>
<text x="292.1" y="144.1">PG15</text>
<text x="163.2" y="151.5">34</text>
<text x="163.2" y="155">35</text>
<text x="170.4" y="152.9">PA0-WKUP(PA0)</text>
<text x="211.6" y="152.9">PB0</text>
<text x="220.8" y="151.5">46</text>
<text x="220.8" y="155">47</text>
<text x="30" y="156.8">4</text>
<text x="163.2" y="158.6">36</text>
<text x="170.4" y="156.5">PA1</text>
<text x="170.4" y="160">PA2</text>
<text x="190" y="160">PB2-BOOT1(PB2)</text>
<text x="211.6" y="156.5">PB1</text>
<text x="220.8" y="158.6">48</text>
<text x="163.2" y="162.1">37</text>
<text x="163.2" y="165.6">40</text>
<text x="170.4" y="163.5">PA3</text>
<text x="170.4" y="167">PA4</text>
<text x="182" y="163.5">PB3(JTDOTRACESWO)</text>
<text x="196.6" y="167">PB4(NJTRST)</text>
<text x="220.8" y="162.1">133</text>
<text x="220.8" y="165.6">134</text>
<text x="163.2" y="169.2">41</text>
<text x="163.2" y="172.7">42</text>
<text x="170.4" y="170.6">PA5</text>
<text x="211.6" y="170.6">PB5</text>
<text x="220.8" y="169.2">135</text>
<text x="220.8" y="172.7">136</text>
<text x="163.2" y="176.2">43</text>
<text x="170.4" y="174.1">PA6</text>
<text x="170.4" y="177.6">PA7</text>
<text x="211.6" y="174.1">PB6</text>
<text x="211.6" y="177.6">PB7</text>
<text x="220.8" y="176.2">137</text>
<text x="161.2" y="183.3">100</text>
<text x="170.4" y="184.7">PA8</text>
<text x="211.6" y="184.7">PB8</text>
<text x="220.8" y="183.3">139</text>
<text x="161.2" y="186.8">101</text>
<text x="161.2" y="190.3">102</text>
<text x="170.4" y="188.2">PA9</text>
<text x="170.4" y="191.7">PA10</text>
<text x="209.5" y="191.7">PB10</text>
<text x="211.6" y="188.2">PB9</text>
<text x="220.8" y="190.3">69</text>
<text x="220.8" y="186.8">140</text>
<text x="161.2" y="193.9">103</text>
<text x="161.2" y="197.4">104</text>
<text x="170.4" y="195.3">PA11</text>
<text x="209.5" y="195.3">PB11</text>
<text x="220.8" y="193.9">70</text>
<text x="220.8" y="197.4">73</text>
<text x="161.2" y="200.9">105</text>
<text x="170.4" y="198.8">PA12</text>
<text x="170.4" y="202.3">PA13(JTMS-SWDIO)</text>
<text x="209.5" y="198.8">PB12</text>
<text x="209.5" y="202.3">PB13</text>
<text x="220.8" y="200.9">74</text>
<text x="161.2" y="204.4">109</text>
<text x="161.2" y="208">110</text>
<text x="170.4" y="205.8">PA14(JTCK-SWCLK)</text>
<text x="170.4" y="209.4">PA15(JTDI)</text>
<text x="209.5" y="205.8">PB14</text>
<text x="209.5" y="209.4">PB15</text>
<text x="220.8" y="204.4">75</text>
<text x="220.8" y="208">76</text>
<text x="17.3" y="215.4" transform="rotate(-90 17.3 215.4)">3</text>
<text x="24.3" y="215.4" transform="rotate(-90 24.3 215.4)">1</text>
<text x="163.2" y="215">26</text>
<text x="220.8" y="215">114</text>
<text x="163.2" y="218.5">27</text>
<text x="170.4" y="216.4">PC0</text>
<text x="170.4" y="220">PC1</text>
<text x="211.3" y="216.4">PD0</text>
<text x="211.3" y="220">PD1</text>
<text x="220.8" y="218.5">115</text>
<text x="163.2" y="222.1">28</text>
<text x="163.2" y="225.6">29</text>
<text x="170.4" y="223.5">PC2</text>
<text x="170.4" y="227">PC3</text>
<text x="211.3" y="223.5">PD2</text>
<text x="211.3" y="227">PD3</text>
<text x="220.8" y="222.1">116</text>
<text x="220.8" y="225.6">117</text>
<text x="17.3" y="231.5" transform="rotate(-90 17.3 231.5)">4</text>
<text x="24.3" y="231.5" transform="rotate(-90 24.3 231.5)">2</text>
<text x="163.2" y="229.1">44</text>
<text x="163.2" y="232.7">45</text>
<text x="170.4" y="230.5">PC4</text>
<text x="211.3" y="230.5">PD4</text>
<text x="220.8" y="229.1">118</text>
<text x="220.8" y="232.7">119</text>
<text x="163.2" y="236.2">96</text>
<text x="163.2" y="239.7">97</text>
<text x="170.4" y="234.1">PC5</text>
<text x="170.4" y="237.6">PC6</text>
<text x="211.3" y="234.1">PD5</text>
<text x="211.3" y="237.6">PD6</text>
<text x="220.8" y="236.2">122</text>
<text x="220.8" y="239.7">123</text>
<text x="170.4" y="241.1">PC7</text>
<text x="211.3" y="241.1">PD7</text>
<text x="163.2" y="246.8">98</text>
<text x="163.2" y="250.3">99</text>
<text x="170.4" y="248.2">PC8</text>
<text x="170.4" y="251.7">PC9</text>
<text x="211.3" y="248.2">PD8</text>
<text x="211.3" y="251.7">PD9</text>
<text x="220.8" y="246.8">77</text>
<text x="220.8" y="250.3">78</text>
<text x="161.2" y="253.8">111</text>
<text x="161.2" y="257.4">112</text>
<text x="170.4" y="255.2">PC10</text>
<text x="209.3" y="255.2">PD10</text>
<text x="220.8" y="253.8">79</text>
<text x="220.8" y="257.4">80</text>
<text x="161.2" y="260.9">113</text>
<text x="170.4" y="258.8">PC11</text>
<text x="170.4" y="262.3">PC12</text>
<text x="209.3" y="258.8">PD11</text>
<text x="209.3" y="262.3">PD12</text>
<text x="220.8" y="260.9">81</text>
<text x="165.2" y="264.4">7</text>
<text x="165.2" y="267.9">8</text>
<text x="170.4" y="265.8">PC13</text>
<text x="170.4" y="269.3">PC14-OSC32_IN(PC14) PD14</text>
<text x="209.3" y="265.8">PD13</text>
<text x="220.8" y="264.4">82</text>
<text x="220.8" y="267.9">85</text>
<text x="165.2" y="271.5">9</text>
<text x="170.4" y="272.9">PC15-OSC32_OUT(PC15)</text>
<text x="209.3" y="272.9">PD15</text>
<text x="220.8" y="271.5">86</text>
</g>
<g font-size="3.2" fill="#f00">
<text x="152.6" y="31.6">17</text>
<text x="152.6" y="35.1">30</text>
<text x="159.8" y="33">VDD</text>
<text x="152.6" y="38.6">39</text>
<text x="159.8" y="36.5">VDD</text>
<text x="159.8" y="40">VDD</text>
<text x="152.6" y="42.2">52</text>
<text x="152.6" y="45.7">62</text>
<text x="159.8" y="43.6">VDD</text>
<text x="159.8" y="47.1">VDD</text>
<text x="152.6" y="49.2">72</text>
<text x="152.6" y="52.7">84</text>
<text x="159.8" y="50.6">VDD</text>
<text x="150.6" y="59.8">108</text>
<text x="152.6" y="56.3">95</text>
<text x="159.8" y="54.2">VDD</text>
<text x="159.8" y="57.7">VDD</text>
<text x="150.6" y="63.3">121</text>
<text x="159.8" y="61.2">VDD</text>
<text x="159.8" y="64.7">VDD</text>
<text x="150.6" y="66.9">131</text>
<text x="150.6" y="70.4">144</text>
<text x="159.8" y="68.3">VDD</text>
<text x="159.8" y="71.8">VDD</text>
<text x="152.6" y="77.4">33</text>
<text x="159.8" y="78.8">VDDA</text>
</g>
<g font-size="3.2">
<text x="179.4" y="43.6">VSS</text>
<text x="179.4" y="47.1">VSS</text>
<text x="189.1" y="42.2">16</text>
<text x="189.1" y="45.7">38</text>
<text x="179.4" y="50.6">VSS</text>
<text x="189.1" y="49.2">51</text>
<text x="189.1" y="52.7">61</text>
<text x="179.4" y="54.2">VSS</text>
<text x="179.4" y="57.7">VSS</text>
<text x="189.1" y="56.3">83</text>
<text x="189.1" y="59.8">94</text>
<text x="179.4" y="61.2">VSS</text>
<text x="179.4" y="64.7">VSS</text>
<text x="189.1" y="63.3">107</text>
<text x="179.4" y="68.3">VSS</text>
<text x="179.4" y="71.8">VSS</text>
<text x="189.1" y="66.9">120</text>
<text x="189.1" y="70.4">130</text>
<text x="189.1" y="77.4">31</text>
<text x="177.2" y="78.8">VSSA</text>
<text x="13.9" y="149.8">2</text>
<text x="13.9" y="156.8">3</text>
</g>
</svg>
